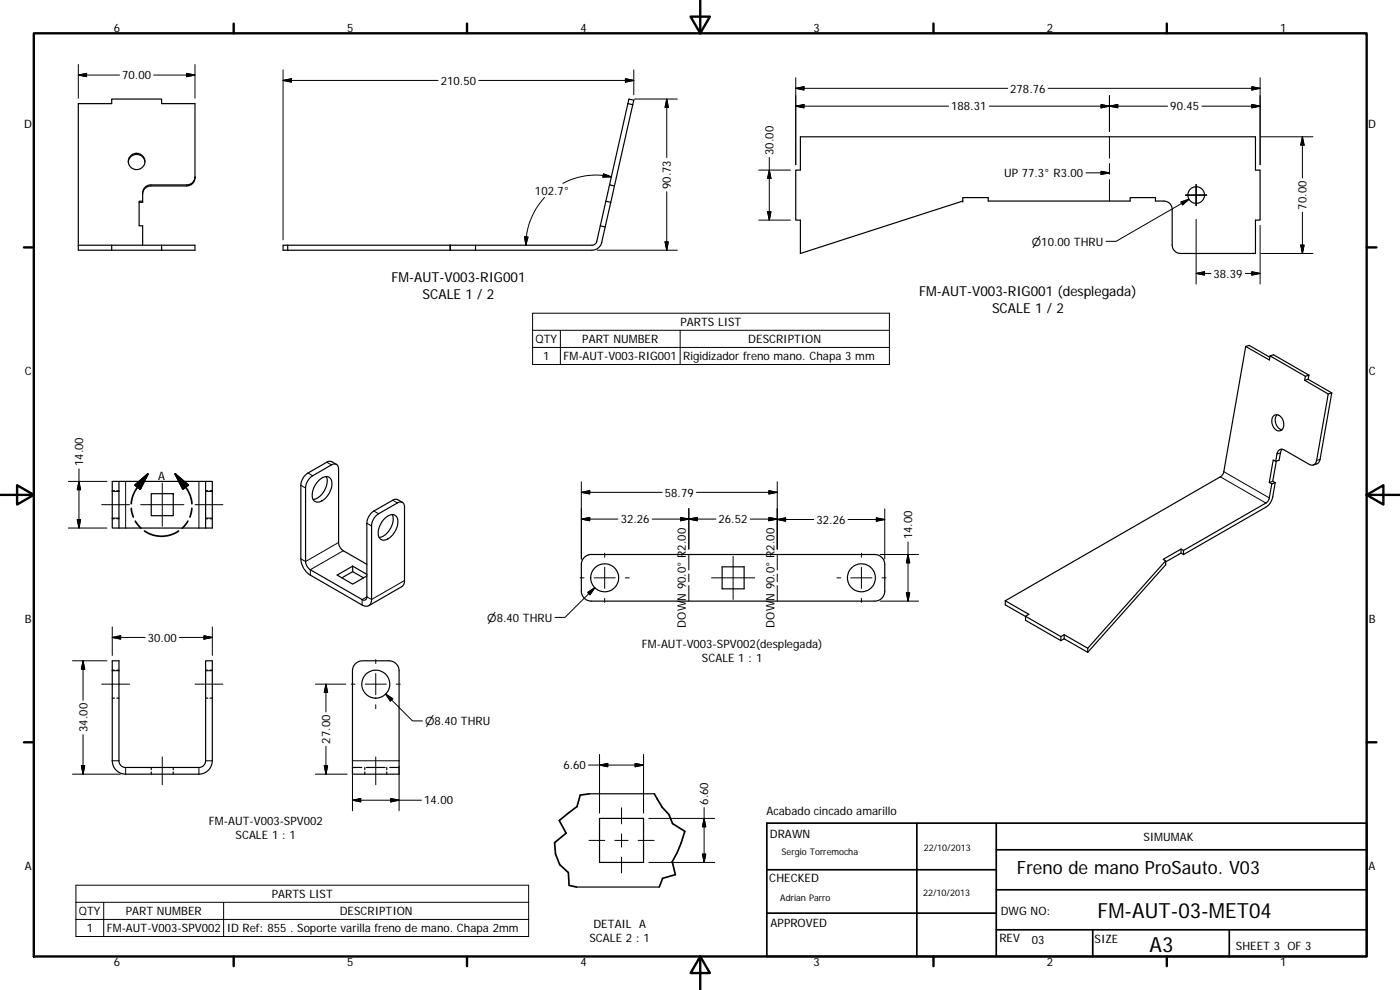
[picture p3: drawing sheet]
<svg xmlns="http://www.w3.org/2000/svg" width="420mm" height="297mm" viewBox="0 0 420 297" stroke-linecap="round" stroke-linejoin="round" font-family="sans-serif">
<g fill="none" stroke="#000" stroke-width=".36">
<path d="M188.4 31.1l-5.4 24.3 1.4 .4M188.4 31.1l.3-1.4 1.5 .4-.3 1.3M188.4 31.1l1.5 .3M189.9 31.4l-5.5 24.4M38.5 48.6a2.5 2.5 0 0 1 2.5-2.3 2.5 2.5 0 0 1 2.5 2.3M42.8 58.2a2.48 2.48 0 0 1 2.5-2.4h10.7a2.48 2.48 0 0 0 2.5-2.8 2.48 2.48 0 0 1-2.5 2.5h-10.7a2.44 2.44 0 0 0-2.5 2.4v2.8h-1M58.5 53v-21.9h-10v-1.4h-15v1.4h-10v42.5M183 55.5l-2.8 12.3M184.4 55.8l-1.1 4.9M240.2 41h136.6v10h1.4v15h-1.4v10.1h-22.5a2.51 2.51 0 0 1-2.5-2.6v-10.7a2.48 2.48 0 0 0-2.5-2.5h-2.5v-1h-7.6v1h-42.6v-1h-7.7v1l-48.7 15.8v-10.1h-1.4v-15h1.4zM23.5 73.6h35v1.5h-35zM33.5 73.6v1.5"/>
<path d="M42.8 60.4h-1v7.4h1v5.8M48.5 73.6v1.5M86.3 73.6v1.5M142.7 73.6v1.5M180.2 67.8l-1.2 4.9-.3 .5-.8 .4h-35.2M180.2 67.8l1.4 .3M181.6 68.1l-1 4.6a3 3 0 0 1-2.9 2.4h-92.7v-1.5h50.1v1.5v-1.5h7.6M181.8 60.4l1.5 .3M183.3 60.7l-1.7 7.4M373.9 103.9l1-.3 6.2 3.6M373.9 103.9l-6.7 37.9-.6 1-64.9 37.5M373.9 103.9l7 4.1 .3-1.2 10.6 6.1-.2 1.2"/>
<path d="M381.2 106.8l1-.4 10.6 6.2M391.6 114.1l7 4.1M392.6 113.8l-1 .3M392.6 113.8l7.1 4.1M392.8 112.6l-.2 1.2M392.8 112.6l-1 .3M398.6 118.2l-3.5 20a1.43 1.43 0 0 1-2.1 1.2l-7.6-4.4a1.41 1.41 0 0 0-2.2 1.2l-.3 2.2M399.7 117.9l-1.1 .3M399.7 117.9l-3.6 20.3-.5 .7-1.5 .6M101 139.3l-1.7-.9h-.7l-6.2 3.5a4.8 4.8 0 0 0-2.1 3.7v22.1a6.1 6.1 0 0 0 2.8 4.9l15.6 8.9a1.74 1.74 0 0 0 2 .2 1.74 1.74 0 0 0 .8-1.8v-22.1a4.7 4.7 0 0 1 2.1-3.7l5.7-3.2a1.29 1.29 0 0 1 1.5-.2 1.29 1.29 0 0 1 .6 1.4l-.1 23.1-.7 .8-9.9 5.7M382.1 124.9a1.75 1.75 0 0 1 2.9 1.1 2.16 2.16 0 0 1-1.2 3.3 3 3 0 0 1-1.7-4.4zM382.9 138.4l-.8-.4-1.2 6.8 .8 .4"/>
<path d="M383 138.4l-1 6 .7 .4M383.3 124.4a2.96 2.96 0 0 0 1.4 4.5M384.8 134.8l-.4 .8-.5 2.5-1 .3M33.7 144.4h2v14h-2zM33.7 147.2h.7M33.7 155.6h.7M35 147.2h.7M35 155.6h.7M45.4 148.1h6.6v6.6h-6.6zM61.7 144.4h-26M61.7 158.4h-26M61.7 147.2h.7"/>
<path d="M61.7 155.6h.7M61.7 144.4h2v14h-2zM63 147.2h.7M63 155.6h.7M95.8 144.1a2.16 2.16 0 0 1 3.5-.3 5.6 5.6 0 0 1-4 6.9 2.04 2.04 0 0 1-1.5-2.9 6.6 6.6 0 0 1 2-3.7zM97.9 143a5.7 5.7 0 0 1-3.9 6.9M115.2 155.8a2.79 2.79 0 0 1 3.6-1.1 4.4 4.4 0 0 1-.7 5.4 3.2 3.2 0 0 1-3.8 1.7 4.2 4.2 0 0 1 .3-5.3zM117.7 154.4a5.7 5.7 0 0 1-3.9 6.8M120.8 150.7l-1.6-.9h-.8l-6.2 3.5a4.6 4.6 0 0 0-2.1 3.7v22.1a.88 .88 0 0 1-.4 .9 .88 .88 0 0 1-1-.1l-15.6-9a3.2 3.2 0 0 1-1.4-2.4v-22.1a4.7 4.7 0 0 1 2.1-3.7l5.7-3.2a1.3 1.3 0 0 1 1.5-.2 1.3 1.3 0 0 1 .6 1.4v22.1a3.2 3.2 0 0 0 1.4 2.4l7.1 4.1M381.7 145.2l-.8 4.4-.8 1.2-24.9 14.4M382 144.4l-1.1 .4M382.7 144.8l-1 .4"/>
<path d="M382.7 144.8l-.7 4.3a4.7 4.7 0 0 1-2.1 3.1l-24.7 14.2M105.8 169.9l-4.6 2.7 4.6 2.7 4.3-2.5M105.8 171.5l3.3 1.9M105.8 171.5l-3.2 1.9M105.8 169.9v1.6M105.8 169.9l4.3 2.4M175.4 167.3l.9-.7 1.2-.2h85a3 3 0 0 1 3 3v8a3 3 0 0 1-3 3h-85a3 3 0 0 1-3-3v-8.4l.4-1.1zM216.7 170.1h6.6v6.6h-6.6zM349.8 169.5l-23.4 26.2M349.8 169.5v-1.2l-23.4 26.2M354.4 164.7v1.2M355.2 166.4l-.8-.5-4.6 2.7"/>
<path d="M355.2 165.2l-.8-.5-5.3 3.1 .7 .5v1.2M355.2 165.2v1.2M33.7 198.3h2v30a2.04 2.04 0 0 0 2 2h22a2 2 0 0 0 2-2v-30h2v30a4 4 0 0 1-4 4h-22a4.1 4.1 0 0 1-4-4zM106.6 199.2l1-.7 .8-.2h8.4a3 3 0 0 1 3 3v31h-14v-31l.2-1.2zM301.7 180.3v1.2l6.1 3.5v1.1l10.6 6.1M301.7 180.3l7.1 4-1 .6 10.6 6.1 1-.6M318.4 191v1.2M319.4 190.4l7 4.1M319.4 191.7l7 4M319.4 191.7l-1 .5M319.4 190.4v1.3M326.4 194.5v1.2"/>
<path d="M33.7 201.1h.7M33.7 209.5h.7M35 201.1h.7M35 209.5h.7M61.7 201.1h.7M61.7 209.5h.7M63 201.1h.7M63 209.5h.7M45.4 230.3v.6M45.4 231.6v.7M52 230.3v.6M52 231.6v.7"/>
<path d="M105.8 230.3h2.8M109.5 230.3v.6M109.5 231.6v.7M110 230.3h5.6M116.1 230.3v.6M116.1 231.6v.7M117 230.3h2.8M176.9 238.2h19.5M179.9 245.6h13.2v13.2h-13.2zM173 266.1h24.9"/>
<circle cx="41" cy="48.5" r="2.48"/>
<circle cx="359" cy="58.5" r="2.5"/>
<circle cx="181.5" cy="173.4" r="4.2"/>
<circle cx="258.5" cy="173.4" r="4.2"/>
<circle cx="112.8" cy="205.3" r="4.2"/>
</g>
<g fill="#000">
<circle cx="135.1" cy="73.6" r=".18"/>
<circle cx="288.9" cy="60.3" r=".18"/>
<circle cx="349.8" cy="168.3" r=".18"/>
</g>
<g fill="none" stroke="#000" stroke-width=".3">
<path d="M23.5 19.3v10.2M58.5 19.3v10.2M23.5 22.5l2.5-.5v1zM23.5 22.5h12.4M46.1 22.5h12.4M56 22l2.5 .5-2.5 .5zM85 21v51M85 24.1l2.5-.5v1zM131.5 24.1h-46.5M143.7 24.1h46.5M187.7 23.6l2.5 .5-2.5 .5zM190.2 21v7.4"/>
<path d="M190.3 29.7h13M200.1 29.7v17.6M200.1 29.7l.5 2.5h-1zM238.8 23.3v26.1M238.8 31.9l2.5-.5v1zM238.8 26.5l2.5-.5v1zM284.7 31.9h-45.9M296.9 31.9h53.5M302.4 26.5h-63.6M314.6 26.5h63.6M330.4 31.4l2.6 .5-2.6 .5zM333 28.7v10.8"/>
<path d="M333 31.9l2.5-.6v1zM360.7 31.9h17.5M375.7 31.3l2.5 .6-2.5 .4zM375.7 26l2.5 .5-2.5 .5zM378.2 23.3v26.1M163.4 59.2a21.3 21.3 0 0 0-5.6 14.4M181.1 52.2l2.4 .9h-2.6zM183.5 53.1a20.9 20.9 0 0 0-14.6 1.9M200.1 57.5v17.6M227.7 51h9.5M230.9 47.3v18.7M230.9 51l.5 2.5h-1z"/>
<path d="M325.9 51.9h7.1M330.4 51.4l2.6 .5-2.6 .5zM333 41v6.5M333 49.1v3.2M333 53.9v6.4M355.8 58.5h6.4M356.8 59.8l-21.8 12.6h-3.1M359 55.4v6.3M378.4 41h15.6M390.9 41l.5 2.5h-1zM390.9 41v12.4M157.4 71.1h1.1l-.7 2.5z"/>
<path d="M179.3 75.1h24M199.6 72.6h1l-.5 2.5zM227.7 66h9.5M230.4 63.5h1l-.5 2.5zM354.4 60.6l2.4-.8-1.9 1.7zM359 65.8v19.4M378.2 67.6v17.6M378.4 76.1h15.6M390.4 73.5h1l-.5 2.6zM390.9 63.7v12.4M159.8 94h107.1v15.4h-107.1zM159.8 99.1h107.1"/>
<path d="M168.2 99.1v10.3M204.1 99.1v10.3M359 82l2.5-.5v1zM359 82h4.4M373.7 82h4.5M375.7 81.5l2.5 .5-2.5 .5zM159.8 104.2h107.1M98.1 138.7l1.4 .8M384.3 135.9l-1.1 .3M396.2 137.8l-1.1 .4M20.5 144.4h11.6M20.5 158.4h11.6"/>
<path d="M23.2 155.9h1l-.5 2.5zM23.7 144.4l.5 2.5h-1zM23.7 140.7v17.7M30.5 151.4h8.4M33.7 147.4h2M33.7 155.4h2M37.7 144.4v14M42.2 151.4h13M48.7 144.9v13M58.5 151.4h8.4M59.7 144.4v14M61.7 155.4h2"/>
<path d="M61.7 147.4h2M90.3 145.6l1.4 .8M92.4 141.9l1.4 .8M110.1 157l1.4 .8M112.2 153.3l1.4 .8M117.9 150.1l1.4 .8M174.5 155.7l2.5-.4v1zM174.5 147.7l2.5-.5v1zM174.5 155.7h11M174.5 147.7h24.2M174.5 144.5v23.3M195.7 155.7h19.2"/>
<path d="M204.2 155.3l2.5 .4-2.5 .6zM206.7 152.6v12.2M206.7 155.7l2.5-.4v1zM209 147.7h24.3M225.1 155.7h8.2M230.7 155.3l2.6 .4-2.6 .6zM230.7 147.2l2.6 .5-2.6 .5zM233.3 155.9l2.5-.5v1zM233.3 155.9h10.9M233.3 144.5v20.3M254.5 155.9h11M263 155.4l2.5 .5-2.5 .5z"/>
<path d="M265.5 152.7v15.1M366.2 143.1l13.7 7.8M367.3 141.5l13.6 7.9M101.6 162.8l-9.9 5.7-1.4-.8M103 165.2l-9.9 5.7v1.7M121.4 174.2l-9.9 5.7-1.4-.8-1.4 .8v1.6M174.1 173.4h1.2M176.4 177.7l2.1-1.4-1.4 2.2zM178.3 173.4h6.3M178.5 176.3l-8.9 9h-3M181.5 166v1.2M181.5 170.2v6.4"/>
<path d="M181.5 179.5v1.2M187.7 173.4h1.1M206.7 166.4v4.6M206.7 172.2v2.3M206.7 175.7v4.7M213.5 173.4h13M220 166.9v13M233.3 166.4v4.6M233.3 172.2v2.3M233.3 175.7v4.7M251.2 173.4h1.1M255.3 173.4h6.4"/>
<path d="M258.5 166v1.2M258.5 170.2v6.4M258.5 179.5v1.2M264.1 166.4h11.6M264.7 173.4h1.2M272 177.9h1l-.5 2.5zM272.5 162.6v17.8M272.5 166.4l.5 2.5h-1zM21.7 198.3h10.4M24.9 198.3l.5 2.5h-1zM24.9 198.3v11.8M33.7 191.3l2.5-.5v1z"/>
<path d="M33.7 191.3h9.9M33.7 188.1v8.6M53.8 191.3h9.9M61.2 190.8l2.5 .5-2.5 .5zM63.7 188.1v8.6M112.8 197.9v1.2M264.1 180.4h11.6M30.5 205.3h8.4M33.7 201.3h2M58.5 205.3h8.4M61.7 201.3h2M94.6 205.3h9.2"/>
<path d="M97.8 205.3v8.3M97.8 205.3l.5 2.5h-1zM105.4 205.3h1.2M109.6 205.3h6.3M112.8 202.1v6.3M112.8 211.5v1.1M115.7 208.2l2.2 1.4-.8 .8zM115.7 208.2l8.1 8.1h3M118.9 205.3h1.3M21.7 232.3h14.4M24.4 229.8h1l-.5 2.5zM24.9 220.4v11.9"/>
<path d="M33.7 228.3h2M37.7 230.3v2M48.7 227.1v8.4M59.7 230.3v2M61.7 228.3h2M94.6 232.3h9.6M97.3 229.8h1l-.5 2.5zM97.8 223.9v8.4M105.8 228.3h14M105.8 229.9v13.4M112.8 227.1v8.4M117.3 239.6l2.5 .5-2.5 .5z"/>
<path d="M119.8 229.9v13.4M176.6 229.6h16.5M179.9 226.4v17.6M179.9 229.6l2.5-.5v1zM190.6 229.1l2.5 .5-2.5 .5zM193.1 226.4v17.6M105.8 240.1l2.5-.5v1zM105.8 240.1h20.7M176.8 252.2h4.7M184.5 252.2h4M186.5 242.4v4.8M186.5 250.2v4"/>
<path d="M186.5 257.2v4.7M191.5 252.2h4.8M194.7 258.8h19.8M194.7 245.6h19.8M210.8 256.3h1l-.5 2.5zM211.3 242.3v16.5M211.3 245.6l.5 2.5h-1zM22.8 265.6h135.9v15.4h-135.9zM22.8 270.7h135.9M22.8 275.9h135.9M31.1 270.7v10.3M67.1 270.7v10.3"/>
</g>
<g fill="none" stroke="#000" stroke-width=".51">
<path d="M39.4 152.5l.6 2.6M40.5 145.5l3.9-3.3-2.3 4.5zM40.6 156.4l1.7 2.1M43.4 159.3a9 9 0 0 0 10.2 0M44.4 142.2l-3.1 4a9.2 9.2 0 0 0-1.9 5M52.6 142.2l3.9 3.3-1.6 1.2zM52.6 142.2l3.1 4a8.6 8.6 0 0 1 1.9 5M56.4 156.4l-1.7 2.1M57.6 152.5l-.6 2.6M176.9 238.2l-2.8 .4-.9 3.4-5.4 4.2 2.1 3.8-3.5 2.8 .3 3.4 1.3 3.2 2.6 2.4 .2 3.9 2.2 .4M196.4 238.2l2.3 4 2.1 2.2 1 2.7 3.7 2.3-1 3.4-1.3 3.1-1.5 2.6 1 3.9-3.9 1.1-.9 2.6M230.1 247h180.1v40h-180.1z"/>
<path d="M275.2 247v40M299 255h111.2M299 247v40M230.1 274h68.9M230.1 261h68.9M299 279h111.2M299 267h111.2M327.9 279v8M368.9 279v8"/>
</g>
<g fill="none" stroke="#000" stroke-width=".71">
<path d="M10.1 10h400.1v277h-400.1zM70.1 7.1v2.9M140.2 7.1v2.9M207.3 5h5.8l-2.9 5zM210.2 0v10M280.2 7.1v2.9M350.2 7.1v2.9M7.2 74.2h2.9M410.2 74.2h2.9M.2 148.5h9.9M5.1 145.6l5 2.9-5 2.9zM410.2 148.5l5-2.9v5.8z"/>
<path d="M410.2 148.5h9.9M7.2 222.7h2.9M410.2 222.7h2.9M70.1 287v2.9M140.2 287v2.9M210.2 287l2.9 5h-5.8zM210.2 287v10M280.2 287v2.9M350.2 287v2.9"/>
</g>
<path d="M40.5 145.5l3.9-3.3-2.3 4.5zM52.6 142.2l3.9 3.3-1.6 1.2z" fill="#000" stroke="#000" stroke-width=".51"/>
<g fill="#000" stroke="#000" stroke-width=".3">
<path d="M23.5 22.5l2.5-.5v1zM56 22l2.5 .5-2.5 .5zM85 24.1l2.5-.5v1zM187.7 23.6l2.5 .5-2.5 .5zM200.1 29.7l.5 2.5h-1zM238.8 31.9l2.5-.5v1zM238.8 26.5l2.5-.5v1zM330.4 31.4l2.6 .5-2.6 .5zM333 31.9l2.5-.6v1zM375.7 31.3l2.5 .6-2.5 .4zM375.7 26l2.5 .5-2.5 .5zM181.1 52.2l2.4 .9h-2.6z"/>
<path d="M230.9 51l.5 2.5h-1zM330.4 51.4l2.6 .5-2.6 .5zM390.9 41l.5 2.5h-1zM157.4 71.1h1.1l-.7 2.5zM199.6 72.6h1l-.5 2.5zM230.4 63.5h1l-.5 2.5zM354.4 60.6l2.4-.8-1.9 1.7zM390.4 73.5h1l-.5 2.6zM359 82l2.5-.5v1zM375.7 81.5l2.5 .5-2.5 .5zM23.2 155.9h1l-.5 2.5zM23.7 144.4l.5 2.5h-1z"/>
<path d="M174.5 155.7l2.5-.4v1zM174.5 147.7l2.5-.5v1zM204.2 155.3l2.5 .4-2.5 .6zM206.7 155.7l2.5-.4v1zM230.7 155.3l2.6 .4-2.6 .6zM230.7 147.2l2.6 .5-2.6 .5zM233.3 155.9l2.5-.5v1zM263 155.4l2.5 .5-2.5 .5zM176.4 177.7l2.1-1.4-1.4 2.2zM272 177.9h1l-.5 2.5zM272.5 166.4l.5 2.5h-1zM33.7 191.3l2.5-.5v1z"/>
<path d="M61.2 190.8l2.5 .5-2.5 .5zM24.9 198.3l.5 2.5h-1zM97.8 205.3l.5 2.5h-1zM115.7 208.2l2.2 1.4-.8 .8zM24.4 229.8h1l-.5 2.5zM97.3 229.8h1l-.5 2.5zM105.8 240.1l2.5-.5v1zM179.9 229.6l2.5-.5v1zM190.6 229.1l2.5 .5-2.5 .5zM117.3 239.6l2.5 .5-2.5 .5zM210.8 256.3h1l-.5 2.5zM211.3 245.6l.5 2.5h-1z"/>
</g>
<g font-size="6.3">
<text x="329.4" y="275.4">FM-AUT-03-MET04</text>
<text x="345" y="285.6">A3</text>
</g>
<text font-size="5.5" x="305.1" y="262.3">Freno de mano ProSauto. V03</text>
<g font-size="4.1">
<text x="117.5" y="84.6">FM-AUT-V003-RIG001</text>
<text x="126.8" y="89.6">SCALE 1 / 2</text>
<text x="275.8" y="88.9">FM-AUT-V003-RIG001 (desplegada)</text>
<text x="297.7" y="93.9">SCALE 1 / 2</text>
</g>
<g font-size="3.5">
<text x="34.2" y="9.6">6</text>
<text x="104.2" y="9.6">5</text>
<text x="174.2" y="9.6">4</text>
<text x="244.2" y="9.6">3</text>
<text x="314.2" y="9.6">2</text>
<text x="384.2" y="9.6">1</text>
<text x="36.7" y="23.8">70.00</text>
<text x="132.3" y="25.4">210.50</text>
<text x="303.2" y="27.8">278.76</text>
<text x="285.5" y="33.1">188.31</text>
<text x="351.2" y="33.1">90.45</text>
<text x="7.3" y="38.4">D</text>
<text x="410.6" y="38.4">D</text>
<text x="232.1" y="46.5" transform="rotate(-90 232.1 46.5)">30.00</text>
<text x="301.3" y="53.1">UP 77.3° R3.00</text>
<text x="160.5" y="58.4">102.7°</text>
<text x="201.4" y="56.7" transform="rotate(-90 201.4 56.7)">90.73</text>
<text x="392.1" y="62.9" transform="rotate(-90 392.1 62.9)">70.00</text>
<text x="364.2" y="83.3">38.39</text>
<text x="204.2" y="97.9">PARTS LIST</text>
<text x="160.7" y="103">QTY</text>
<text x="174.8" y="103">PART NUMBER</text>
<text x="224.5" y="103">DESCRIPTION</text>
<text x="7.4" y="112.6">C</text>
<text x="163.1" y="108.1">1</text>
<text x="169.1" y="108.1">FM-AUT-V003-RIG001</text>
<text x="205.1" y="108.1">Rigidizador freno mano. Chapa 3 mm</text>
<text x="410.8" y="112.6">C</text>
<text x="25" y="139.9" transform="rotate(-90 25 139.9)">14.00</text>
<text x="47.4" y="143.9">A</text>
<text x="199.5" y="149">58.79</text>
<text x="186.3" y="157">32.26</text>
<text x="215.6" y="157">26.52</text>
<text x="245" y="157.1">32.26</text>
<text x="273.8" y="161.8" transform="rotate(-90 273.8 161.8)">14.00</text>
<text x="205.9" y="180.3" transform="rotate(-90 205.9 180.3)">N 90.0° R2.00</text>
<text x="232.4" y="180.3" transform="rotate(-90 232.4 180.3)">N 90.0° R2.00</text>
<text x="7.4" y="186.9">B</text>
<text x="205.9" y="188.3" transform="rotate(-90 205.9 188.3)">DOW</text>
<text x="232.4" y="188.3" transform="rotate(-90 232.4 188.3)">DOW</text>
<text x="410.8" y="186.9">B</text>
<text x="44.4" y="192.5">30.00</text>
<text x="192.6" y="194.6">FM-AUT-V003-SPV002(desplegada)</text>
<text x="210.7" y="198.8">SCALE 1 : 1</text>
<text x="26.2" y="219.6" transform="rotate(-90 26.2 219.6)">34.00</text>
<text x="99.1" y="223.1" transform="rotate(-90 99.1 223.1)">27.00</text>
<text x="169.1" y="230.8">6.60</text>
<text x="127.3" y="241.3">14.00</text>
<text x="212.6" y="241.5" transform="rotate(-90 212.6 241.5)">6.60</text>
<text x="230" y="244.5">Acabado cincado amarillo</text>
<text x="62.6" y="247.6">FM-AUT-V003-SPV002</text>
<text x="70.7" y="251.8">SCALE 1 : 1</text>
<text x="231.1" y="251.4">DRAWN</text>
<text x="343.2" y="252.3">SIMUMAK</text>
<text x="7.4" y="261.1">A</text>
<text x="410.8" y="261.1">A</text>
<text x="81.6" y="269.4">PARTS LIST</text>
<text x="230.9" y="264.6">CHECKED</text>
<text x="23.7" y="274.6">QTY</text>
<text x="37.7" y="274.5">PART NUMBER</text>
<text x="101.9" y="274.6">DESCRIPTION</text>
<text x="300.3" y="274.5">DWG NO:</text>
<text x="26" y="279.7">1</text>
<text x="32" y="279.7">FM-AUT-V003-SPV002</text>
<text x="68" y="279.7">ID Ref: 855 . Soporte varilla freno de mano. Chapa 2mm</text>
<text x="178.1" y="278.4">DETAIL A</text>
<text x="231.3" y="278.2">APPROVED</text>
<text x="176.9" y="282.6">SCALE 2 : 1</text>
<text x="299.9" y="282.6">REV</text>
<text x="309.7" y="283.3">03</text>
<text x="328.5" y="283">SIZE</text>
<text x="370.9" y="285.1">SHEET 3 OF 3</text>
<text x="34.2" y="289.9">6</text>
<text x="104.2" y="289.9">5</text>
<text x="174.2" y="289.9">4</text>
<text x="244.2" y="289.9">3</text>
<text x="314.2" y="289.9">2</text>
<text x="384.2" y="289.9">1</text>
</g>
<g font-size="3.3">
<text x="309.7" y="73.7">⌀10.00 THRU</text>
<text x="146.2" y="186.5">⌀8.40 THRU</text>
<text x="127.6" y="217.6">⌀8.40 THRU</text>
</g>
<g font-size="2.7">
<text x="234.5" y="256.6">Sergio Torremocha</text>
<text x="277.3" y="255.2">22/10/2013</text>
<text x="277" y="268.7">22/10/2013</text>
<text x="234.2" y="270.2">Adrian Parro</text>
</g>
</svg>
